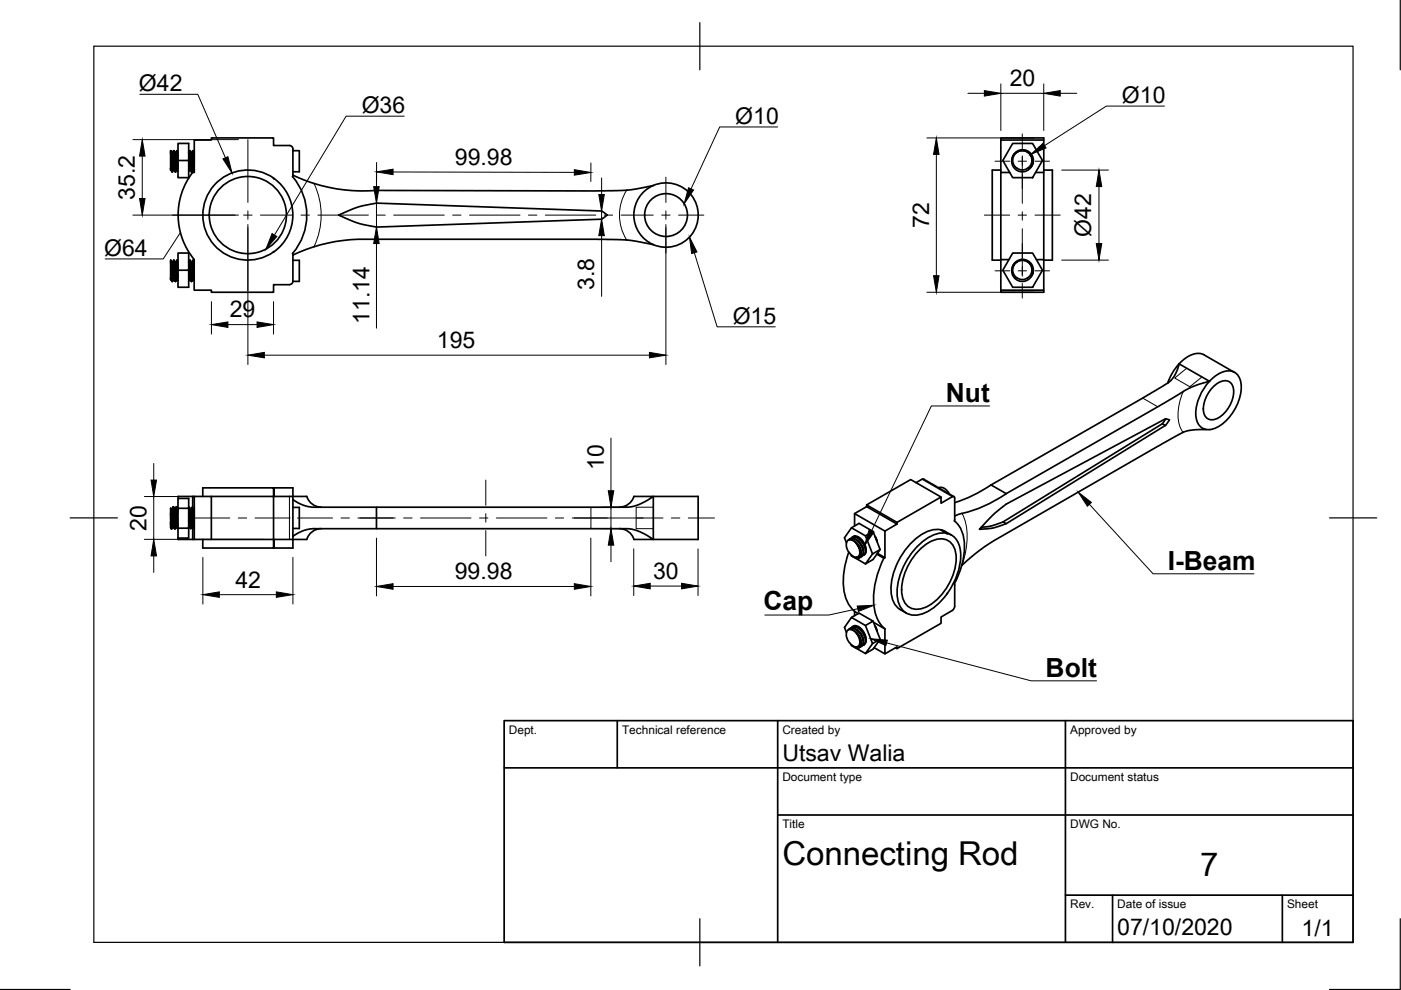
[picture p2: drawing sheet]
<svg xmlns="http://www.w3.org/2000/svg" width="297mm" height="210mm" viewBox="0 0 297 210" stroke-linecap="round" stroke-linejoin="round" font-family="sans-serif">
<!-- layer: Visible -->
<g fill="none" stroke="#000" stroke-width=".36">
<path d="M36.2 32.2v-.2l.4 4.4M36.2 35.7v.3zM36.2 35.7v-3.5l.3 4.2M36.2 32l.3 .4M36.2 36l.2 .4M36.4 32.3h.2M36.5 32.4l.3 3.6M36.5 36.4h.1M36.6 32.3l.3 3.7M36.8 36l-.2 .4M36.8 36h.1M36.8 32l.3 4.4"/>
<path d="M36.8 32l-.2 .3M36.8 32h.1M36.9 32l.4 4.4M36.9 32l.3 .5 .3 3.5M36.9 36l.2 .4M37.1 32.3h.2M37.1 36.4h.2M37.3 32.3l.3 3.7M37.5 36h.1M37.5 32l.2 3.7M37.5 36l-.2 .4M37.5 32l-.2 .3"/>
<path d="M37.5 32h.1M37.6 32l.1 1.8M37.6 32l.1 .2M37.6 36l.1 .3M37.7 34h2.3v-3.6h-2.3v7.3h2.3v-3.7M40 33.9l.2 2.1M40 32.4l.3 3.6M40.2 36l-.2 .4M40.2 36h.1M40.2 32l.4 4.4M40.2 32l-.2 .3M40.2 32h.1"/>
<path d="M40.3 32l.4 4.4M40.3 32l.3 .4M40.3 36l.3 .4M40.6 32.4l.2 3.5 .2 .1M40.6 32.3h.1v.3l.3 3.4M40.6 36.4h.1M40.9 32l.3 4.4M40.9 36l-.2 .4M40.9 32l-.2 .3M40.9 32h.1M41 32l.2 2.3v-2.3M41 32l.2 .3"/>
<path d="M41 36l.2 .3M41.2 32h.1M41.2 36.4h.1M58 37.8l.1 .1M58 37.8a9.6 9.6 0 0 0-14.9 5.9 9.6 9.6 0 0 0 11.6 11.2 9.6 9.6 0 0 0 5.4-15.2l-2-1.8M62 37.4a12.5 12.5 0 0 1 0 16.3l.1 .4M62.1 37.1v-5.5a.73 .73 0 0 0-.7-.7h-3.4v-1.7h-13.2v.5h-3.6v6.9h-.3a14.7 14.7 0 0 0 .3 18.4M62.1 37.1l3 1.3a34.4 34.4 0 0 0 14.7 2h50.2l3.9-.2 4.6-.9M62.1 32h1.4v4.4h-1.4M62.1 37.1l-.1 .4M138.5 39.3a6.8 6.8 0 0 1 9.5 6.3 6.8 6.8 0 0 1-9.5 6.3M138.5 39.3a6.8 6.8 0 0 0-4.1 6.3 6.8 6.8 0 0 0 4.1 6.3"/>
<path d="M212.2 36.1h-1.8v19.1h1.8M212.2 29.7v-.5h9.1v32.8h-9.1v-.5h9.1M212.2 36.6v18.4M212.2 36.6h1.9M214.6 33.6a2.28 2.28 0 0 1 3.2-1.6 2.28 2.28 0 0 1 .8 3.4M214.7 30.4h4.2l2.1 3.6-2.1 3.7h-4.2l-2.1-3.7zM214.7 33.2a2.28 2.28 0 0 1 3-1.1 2.28 2.28 0 0 1 1.2 3M215.7 35.7l-.8-.8-.2-1.1 .4-1 .7-.6-.8 .6-.4 .7-.1 1 .3 .8 .8 .8 1 .3 1-.1 .9-.7 .4-.8v-1l-.4-1-.8-.6 .7 .6 .4 1-.2 1.1-.8 .8M215.7 35.7a1.85 1.85 0 0 0 2.1 0M215.8 32.2l1.2-.2 .7 .2M219.6 36.6h1.7M221.3 36.1h1.8v19.1h-1.8"/>
<path d="M221.3 29.7h-9.1v6.9M36.2 58.9v.4zM36.2 55.4v3.5M36.2 55.2l.3 .4M36.2 59.3l.2 .4M36.4 55.6h.2M36.5 59.7l-.3-4.5 .4 4.5M36.5 55.6l.3 3.7M36.5 59.7h.1M36.6 55.6l.3 3.7M36.8 59.3l-.2 .4M36.8 59.3h.1"/>
<path d="M36.8 55.2l.3 4.5M36.8 55.2h.1M36.8 55.2l-.2 .4M36.9 55.2l.4 4.5M36.9 55.2l.3 .6 .3 3.5M36.9 59.3l.2 .4M37.1 55.6h.2M37.1 59.7h.2M37.3 55.6l.3 3.7M37.5 59.3h.1M37.5 55.2l.2 3.7M37.5 55.2h.1"/>
<path d="M37.5 59.3l-.2 .4M37.5 55.2l-.2 .4M37.6 55.2l.1 1.9M37.6 55.2l.1 .2M37.6 59.3l.1 .2M37.7 57.3h2.3v-3.6h-2.3v7.2h2.3v-3.6M40 57.2l.2 2.1M40 55.6l.3 3.7M40.2 59.3l-.2 .3M40.2 59.3h.1M40.2 55.2l.4 4.5M40.2 55.2h.1"/>
<path d="M40.2 55.2l-.2 .3M40.3 55.2l.4 4.5M40.3 55.2l.3 .4M40.3 59.3l.3 .4M40.6 55.6l.2 3.6 .2 .1M40.6 55.6h.1v.3l.3 3.4M40.6 59.7h.1M40.9 55.2l.3 4.1M40.9 55.2h.1M40.9 59.3l-.2 .4M40.9 55.2l-.2 .4M41 55.2l.2 2.4"/>
<path d="M41 55.2l.2 .3M41 59.3l.2 .3M41.2 55v6.5h3.6v.5h13.2v-1.6h3.4M62.1 55.2h1.4v4.5h-1.4M127.6 44.7l-47.8-1.6-3.6 .7-4.4 1.8 4.4 1.8 3.6 .7 47.8-1.6M127.6 44.7l1.1 .9-1.1 .9M138.5 51.9l-4.4-.9-4.1-.2-52.4-.1a33 33 0 0 0-13 2.3l-2.5 1.1v5.5a.73 .73 0 0 1-.7 .7M212.2 55h1.7M212.2 55v6.5M214.6 56.9a2.28 2.28 0 0 1 3.2-1.7 2.28 2.28 0 0 1 .8 3.5M214.7 53.7h4.2l2.1 3.6-2.1 3.6h-4.2l-2.1-3.6zM214.7 56.4a2.28 2.28 0 0 1 3-1 2.28 2.28 0 0 1 1.2 2.9"/>
<path d="M215.2 55.9l.6-.5-.7 .6-.4 1 .2 1.1 .6 .7a1.98 1.98 0 0 0 2.6-.1l.5-.6 .2-1.1-.4-1-.7-.6 .8 .7 .4 .6 .1 1.1-.4 .9-.6 .6-1.1 .4-.8-.1-.9-.5-.5-.8-.2-.8 .2-1zM215.8 55.4l1.2-.2 .7 .2M216.5 55h.7M219.7 55h1.6M250 77.1l-1 2.6-.7 .9-.7 .6-5.3 3.2-32.2 18.4 3.2 1.9M250 77.1l6.4 3.7M250 77.1l-1.6 2.2-.8 1.9M250 77.1a5.4 5.4 0 0 1 4.8-2.1l6.9 4M247.1 88.8l-33.8 18.1-2.5 2.1-3.2 3.2 2.9-.2 2.8-1M247.1 88.8l.8 .2-.8 1.2M247.2 88.8l-.7 1M255.8 91.1l-3.8 .2-1.8 .7-38.5 22.1a39.7 39.7 0 0 0-7.8 5.8"/>
<path d="M256.4 80.8l-2.7 .8-2.5 1.2-5.4 3.3-32.5 18.6M256.4 80.8a5.5 5.5 0 0 1 4.7-2.1 3.2 3.2 0 0 1 2.1 3.8 10.1 10.1 0 0 1-6.1 8.5 2.68 2.68 0 0 1-3.5-2.6 10.2 10.2 0 0 1 2.8-7.6zM257.1 82.2a3.1 3.1 0 0 1 3.5-1.3 3.1 3.1 0 0 1 .7 3.7 6.1 6.1 0 0 1-4.2 4.4 1.92 1.92 0 0 1-2-2.3 7.1 7.1 0 0 1 2-4.5zM36.2 108.8l.2 3.2M36.2 108.8v2M36.3 108l-.1-.2v1M36.3 108l.3 3.7M36.3 112l-.1-1.2 .1 1.2h.1M36.3 108h.1M36.4 108l.3 3.6M36.6 107.6l.4 4.4M36.6 111.7l-.2 .3"/>
<path d="M36.6 111.7l.4 .3M36.6 107.6l-.2 .4M36.6 107.6h.1M36.7 107.6l.4 4.4M36.7 107.6l.3 .6 .3 3.5M36.7 107.6l.3 .4h.1M37 112h.1M37.1 108l.3 3.7M37.3 111.7h.1M37.3 107.6l.4 4.4M37.3 111.7l-.2 .3M37.3 107.6l-.2 .4"/>
<path d="M37.3 107.6h.1M37.4 107.6l.3 4.4M37.4 107.6l.3 .4M37.4 111.7l.3 .3M37.7 108v.7M37.7 108h.1M37.7 107.8h2.3v-2.1h-2.3v8.4M37.8 105.7v-.4h3.4v9.1M40 111.6v.1M40 110.2l.2 1.4M40 107.8v4.2h-2.3M40 112v2.1h-2.3"/>
<path d="M40 111.7h.1M40 111.7l.4 .3M40 107.6l.4 4.4M40 107.6h.1M40 107.6h.2M40.2 107.6l.3 4.4M40.2 107.6l.2 .4M40.4 108l.3 3.7M40.4 108h.1M40.4 112h.1M40.5 108l.3 3.7M40.7 111.7h.1"/>
<path d="M40.7 107.6l.4 4.4M40.7 111.7l-.2 .3M40.7 107.6l-.2 .4M40.7 107.6h.1M40.8 107.6l.4 4.4M40.8 107.6l.3 .4M40.8 111.7l.3 .3M40.9 105.3v2.3M40.9 111.7v2.7M41.1 108l.1 1M41.1 112h.1M41.1 108h.1"/>
<path d="M41.2 107.6v4.4M41.2 107.6h.1M41.2 105.3h3.6v9.1M43 105.3v-1.9h15v1.9h4.1v10.9h-4v-1.8M44.8 105.3h13.2v10.9h-15v-1.8M58 103.4h.1v1.9M58 116.2h.1M58.1 103.4h4v1.9h2.9a3.3 3.3 0 0 0 3.1 2.2M62.1 113.7l2.1-1.1 2.1-.5h66.9l2.4 .6 2.9 1.7h-4.1M62.1 107.6h1.4v4.4h-1.4M68.1 112.1a3.3 3.3 0 0 0-3.1 2.3h-27.2v-.3M79.8 107.5v4.6"/>
<path d="M131.3 112.1a3.2 3.2 0 0 1 3.1 2.3M134.4 105.3h4.1l-3 1.6-2.4 .6h-66.8l-2-.4-2.2-1.2M134.4 105.2a3.2 3.2 0 0 1-3.1 2.3M138.5 105.3h9.5v9.1h-9.5zM179.5 115.1l-.5-1.1 1.5-2.1 3 1.7 1.5 3.8M179.9 114.5l.5-.3 .6 .1 .6 .3 .8 .8 .5 .9 .1 1-.2 .6-.4 .2M180 117a14.8 14.8 0 0 0-.4 10.5l1 1.5 .6 .6M180.1 114.3l.4-.2 .7 .2 .7 .4 .7 .8 .5 1.5-.1 .7-.4 .3M180.2 114.4a2.04 2.04 0 0 1 1.4 .8M180.4 114.2l.5-.3h.5l.7 .4 .6 .6 .5 .8 .3 .8v.7l-.4 .5M180.5 117.7l.4 .4M180.5 111.9l1.6-.9 3 1.7-1.6 .9"/>
<path d="M180.6 114a1.18 1.18 0 0 1 1.8 .2 3 3 0 0 1 1.1 3.2l-.2 .2M180.6 114l.4-.1 .7 .1 1.1 .8 .7 1.3v1.3M180.6 117.8l1 .6 .5-.1 .4-.4v-.5l-.1-.9-.8-1.3 .5 .9 .2 .9-.2 .9-.5 .2M181.2 111.5v-2.6l6.4 3.7M181.2 108.9l2.5-1.5 6.5 3.7M181.3 114.8l.8 .9 .5 1.4M181.3 113.7h-.2M181.3 113.7l-.4 .2M181.4 118.3l2.1 1.3M181.6 118.1a2.49 2.49 0 0 1-1.8-1.3l-.3-.8v-.9l.3-.5 .7-.2 1.1 .7 .7 1 .3 1.4-.2 .6-.3 .2M181.7 114.6l.9 .9 .5 1.3M182.2 114.3l1 1 .3 1.2"/>
<path d="M183.7 107.4v-.3l6.5 3.7M185.1 112.7l1.5 3.8-1.6 .9M185.5 113.7l.5 1.2M185.6 113.8l.3 .9M185.9 117.5l1.5 .9M186 117.3l1.6 .9M186.6 116.5l-1.5 2.1-1.6 1 1.5-2.2M187.4 118.4l.2-.2v-5.6l2.6-1.5v-.3l9.3-5.4v1.3l2.4-1.4 .4 .1 .1 5a7.1 7.1 0 0 1 2 6.7 22.1 22.1 0 0 1-2 6.8v4.9l-.5 .6-2.4 1.4v1.4l-9.3 5.3v-.3l-2.6 1.4v-5.3l-2.4-1.4M187.4 118.3a17.8 17.8 0 0 0-1.8 11.7 6.4 6.4 0 0 0 2 3.3M194.2 102.3l1.3-.7h.3l6.4 3.7M195.3 116.3a5.8 5.8 0 0 1 5.1-2 3.7 3.7 0 0 1 2.3 4.1 12.4 12.4 0 0 1-6.7 10.5 3.2 3.2 0 0 1-4.8-2.8 12.4 12.4 0 0 1 4.1-9.8zM199 103.4h.1"/>
<path d="M199 103.4a1.98 1.98 0 0 1 2.3 1.3M199.5 105.4l-6.4-3.7-9.4 5.4M199.5 112.4l1.4 .7M199.5 112.3a6.9 6.9 0 0 0-6 2.6 14.6 14.6 0 0 0-4.6 10.8 4.7 4.7 0 0 0 3.3 4.3M199.6 112.4h.1M199.6 112.4l1.3 .7M199.6 112.4l2.1 1M200.8 113.1a7.7 7.7 0 0 0-6.7 3.2 13.9 13.9 0 0 0-3.8 10.7 3.7 3.7 0 0 0 5.4 3.1 11.6 11.6 0 0 0 5.1-4.2M200.9 113.1a4.3 4.3 0 0 1 2.8 4.7 14.7 14.7 0 0 1-2.9 8.1M210.1 102.8a29 29 0 0 1-7.7 3.8M212.7 110.7l.6 .3 33.8-20.8-.7-.4-33.7 20.9-2.5 .8-2.2 .3M213.4 104.7a28 28 0 0 1-10 4.3l-1 .4"/>
<path d="M179.5 134.1l-.5-1.1 1.5-2.1 3 1.7 1.5 3.9M179.9 133.5l.4-.3 .7 .1 .7 .3 .7 .8 .5 .9 .1 1.1-.2 .5-.4 .2M180.1 133.3l.4-.1 .8 .1 .6 .4 .6 .7 .4 .9 .2 .8-.2 .7-.3 .2M180.2 133.4l1.1 .5 1 1.2 .3 1.4-.2 .6-.3 .2M180.2 133.4l-.5 .3-.3 .6 .1 .9 .5 .9a2.25 2.25 0 0 0 1.6 1M180.2 133.4a2.04 2.04 0 0 1 1.4 .8M180.4 133.2l.5-.3 .6 .1 1.2 .9 .5 .8 .3 .8v.7l-.4 .6M180.5 136.7l.4 .4M180.5 130.9l1.6-.9 3 1.7-1.6 .9M180.6 133a1.18 1.18 0 0 1 1.8 .2 3 3 0 0 1 1.1 3.2l-.2 .2M180.6 133l.9-.1 1.1 .7 .9 1.5v1.3M180.6 136.8l.7 .5 .4 .1 .4-.1 .4-.4-.1-1.2-.8-1.5 .5 .9 .2 .9-.2 .8-.5 .4"/>
<path d="M181.3 133.9l.9 .9 .4 1.3M181.3 132.7l-.2 .1M181.3 132.7l-.4 .2M181.4 137.3l2.1 1.3M181.7 133.6l.9 .9 .5 1.3M182 130.1l-.8-.5v.9M182.2 133.3l1 1.1 .3 1.1M183.1 136.8h-.2M183.3 136.6l-.2 .1M185.1 131.7l1.5 3.8-1.6 1M185.3 137.3l2.3 1.3M185.5 132.7l.5 1.2"/>
<path d="M185.6 132.8l.3 .9M186.6 135.5l-1.5 2.1-1.6 1 1.5-2.1M189.9 137.3l.3 .2"/>
<circle cx="52.5" cy="45.6" r="8.2"/>
<circle cx="141.2" cy="45.6" r="4.5"/>
</g>
<!-- layer: Visible Narrow -->
<path d="M66.6 38.9a15.5 15.5 0 0 1 0 13.4M132.9 40.3a9.9 9.9 0 0 0 0 10.6M251.6 78.1l-2.6 2.1 3.3 1.8 2.5-2.1M242.3 84.4l3.2 1.8M250.8 83a10 10 0 0 0-.3 8.1l.3 .6M61.4 105.3v9.1M125.3 107.5v4.6M138.5 107.5h-3.6v4.6h3.6M195.5 101.6l6.4 3.7M204 108.9a13.6 13.6 0 0 1 .3 9.8l-.3 1.1" fill="none" stroke="#000" stroke-width=".21"/>
<!-- layer: Visible -->
<g fill="#000">
<circle cx="36.7" cy="107.6" r=".18"/>
<circle cx="37.1" cy="112" r=".18"/>
<circle cx="37.4" cy="107.6" r=".18"/>
</g>
<g fill="#000" stroke="#000" stroke-width=".21">
<circle cx="36.4" cy="112" r=".17"/>
<circle cx="36.7" cy="107.6" r=".17"/>
<circle cx="37.1" cy="112" r=".17"/>
<circle cx="37.4" cy="107.6" r=".17"/>
</g>
<!-- layer: Border -->
<path d="M296.9 -.1v14.9M19.9 9.8h267v190h-267zM148.4 4.8v10M14.9 109.8h10M281.9 109.8h10M148.4 194.8v10M296.9 194.8v15h-15M0 209.8h14.9" fill="none" stroke="#000" stroke-width=".25"/>
<!-- layer: TitleBlock -->
<path d="M106.9 152.8h180v47h-180zM130.9 152.8v10M164.9 152.8v47M225.9 152.8v47M106.9 162.8h180M164.9 172.8h122M225.9 189.8h61M235.9 189.8v10M271.9 189.8v10" fill="none" stroke="#000" stroke-width=".36"/>
<!-- layer: Center Lines -->
<g fill="none" stroke="#000" stroke-width=".21">
<path d="M52.6 29.6v13.3M141.2 37.6v5.3M211 34.2h3.1M215.9 34.2h1.7M216.7 28.4v3.1M216.7 33.1v10M219.4 34.2h3.1M36.6 45.6h13.3M51.6 45.6h1.8M52.6 44.7v1.8M52.6 48.3v13.3M55.2 45.6h6.8"/>
<path d="M63.8 45.6h1.8M67.4 45.6h10.7M79.9 45.6h1.8M83.5 45.6h10.7M96 45.6h1.7M99.5 45.6h10.8M112 45.6h1.8M115.6 45.6h10.7M128.1 45.6h1.8M131.7 45.6h6.8M140.3 45.6h1.8M141.2 44.7v1.8"/>
<path d="M141.2 48.3v5.4M143.9 45.6h5.3M208.7 45.6h5.4M211 57.4h3.1M215.9 45.6h1.7M215.9 57.4h1.7M216.7 44.9v1.8M216.7 48.5v10M219.4 45.6h5.4M219.4 57.4h3.1M216.7 60.1v3.1M41.3 109.8h7.4"/>
<path d="M50.5 109.8h1.8M54.1 109.8h7.4M63.1 109.8h7.4M72.3 109.8h1.8M75.9 109.8h7.9M85.6 109.8h1.8M89.2 109.8h10.7M101.7 109.8h1.7M103 101.8v5.3M103 108.9v1.8M103 112.5v5.4M105.2 109.8h10.8"/>
<path d="M117.7 109.8h1.8M121.3 109.8h19.3M142.3 109.8h1.8M145.9 109.8h5.6"/>
</g>
<!-- layer: Dimensions -->
<g fill="none" stroke="#000" stroke-width=".21">
<path d="M205.2 19.8h3.5M212.2 17.8v9.9M212.2 19.8h9.1M221.3 17.8v9.9M224.8 19.8h3.5M28.2 29.6h22.3M30.2 33.1v9M79.8 34.5v5.1M83.3 36.5h38.5M125.3 34.6v3.9M127.6 37.7v3.5M196.5 29.2h22.8"/>
<path d="M198.5 32.7v25.8M225.1 36.1h9.9M233 39.6v12M28.2 45.6h22.3M52.6 47.6v29.7M79.8 43.1v5M79.8 51.6v18M127.6 44.7v1.8M127.6 50v12.8M141.2 47.6v29.7M225.1 55.2h9.9M44.8 64v6.8"/>
<path d="M48.3 68.8h6.2M56 75.3h81.7M58 64v6.8M196.5 62h22.8M32.6 98.3v3.5M129.5 92.9v11.1M30.6 114.4h25.4M30.6 105.3h25.4M32.6 105.3v9.1M32.6 117.9v3.5M43 118.2v9.9M62.1 118.2v9.9"/>
<path d="M79.8 114.1v12.3M125.3 114.1v12.3M127.6 107.5h5.3M127.6 112.1h5.3M129.5 107.5v4.6M129.5 115.6v3.5M134.4 116.4v9.9M148 116.4v9.9M46.5 126.1h12.1M83.3 124.3h38.5M137.9 124.3h6.6"/>
</g>
<g fill="#000" stroke="#000" stroke-width=".21">
<path d="M208.7 19.2l3.5 .6-3.5 .6zM221.3 19.8l3.5-.6v1.2zM30.2 29.6l.6 3.5h-1.2zM79.2 39.6h1.2l-.6 3.5zM79.8 36.4l3.5-.5v1.1zM121.8 36l3.5 .6-3.5 .5zM198.5 29.2l.6 3.5h-1.2zM233 36.1l.6 3.5h-1.2zM29.6 42.1h1.2l-.6 3.5zM79.8 48.1l.6 3.5h-1.2zM127 41.2h1.1l-.5 3.5zM127.6 46.5l.5 3.5h-1.1z"/>
<path d="M197.9 58.5h1.2l-.6 3.5zM232.4 51.6h1.2l-.6 3.6zM44.8 68.8l3.5-.5v1.1zM54.5 68.3l3.5 .5-3.5 .6zM52.6 75.3l3.4-.6v1.2zM137.7 74.7l3.5 .6-3.5 .6zM32.6 114.4l.6 3.5h-1.2zM32 101.8h1.2l-.6 3.5zM129.5 112.1l.6 3.5h-1.1zM129 104h1.1l-.6 3.5zM43 126.1l3.5-.6v1.2zM58.6 125.5l3.5 .6-3.5 .6z"/>
<path d="M79.8 124.3l3.5-.5v1.1zM121.8 123.8l3.5 .5-3.5 .6zM134.4 124.3l3.5-.6v1.2zM144.5 123.7l3.5 .6-3.5 .6z"/>
</g>
<!-- layer: Annotations -->
<path d="M47.3 33.7l1-.5 .9 3.5zM218.5 32.8l2.6-2.4 .7 1zM57.7 49.5l1 .6-2.3 2.7zM146.2 50.2l1.6 3.2-1.2 .4zM146 39.8l1 .5-1.9 2.9zM184.3 112.3l1 .5-2 2.9zM228.6 104.3l2.8 2.2-.9 .8zM181.7 128.5l3.6-.2-3.3 1.3zM184.6 135.4l3.5 .3-.3 1.2z" fill="#000" stroke="#000" stroke-width=".21"/>
<path d="M29.7 20h12.2l5.9 13.5M85.7 24.6h-12.3l-15.2 25.2M164.9 26.9h-12.3l-6.1 13.1M246.9 22.5h-12.3l-13.1 8.4M38.2 49.3l-3.6 5.6h-12.3M147.2 53.6l4.8 15.7h12.4M209.8 86.1h-12.3l-12.7 26.5M231 106.9l13.5 14.8h21.4M181.9 129.1l-6.2 1.3h-13.5M188 136.3l30.6 8h13.9" fill="none" stroke="#000" stroke-width=".21"/>
<g font-size="7">
<text x="165.9" y="183.3">Connecting Rod</text>
<text x="254.4" y="185.7">7</text>
</g>
<g font-size="5.6">
<text x="200.6" y="85.3">Nut</text>
<text x="247.6" y="120.9">I-Beam</text>
<text x="161.9" y="129.3">Cap</text>
<text x="221.7" y="143.5">Bolt</text>
</g>
<g font-size="4.9">
<text x="29.5" y="19.3">Ø42</text>
<text x="76.7" y="23.9">Ø36</text>
<text x="214.1" y="18.2">20</text>
<text x="237.9" y="21.8">Ø10</text>
<text x="155.9" y="26.2">Ø10</text>
<text x="96.5" y="34.9">99.98</text>
<text x="28.6" y="42.3" transform="rotate(-90 28.6 42.3)">35.2</text>
<text x="197" y="48.3" transform="rotate(-90 197 48.3)">72</text>
<text x="231.4" y="50.2" transform="rotate(-90 231.4 50.2)">Ø42</text>
<text x="22.1" y="54.2">Ø64</text>
<text x="126" y="61.5" transform="rotate(-90 126 61.5)">3.8</text>
<text x="48.7" y="67.3">29</text>
<text x="78.3" y="68.6" transform="rotate(-90 78.3 68.6)">11.14</text>
<text x="155.3" y="68.6">Ø15</text>
<text x="92.6" y="73.7">195</text>
<text x="128" y="99.6" transform="rotate(-90 128 99.6)">10</text>
<text x="31" y="112.5" transform="rotate(-90 31 112.5)">20</text>
<text x="49.9" y="124.6">42</text>
<text x="96.4" y="122.8">99.98</text>
<text x="138.5" y="122.7">30</text>
<text x="165.9" y="161.3">Utsav Walia</text>
<text x="236.9" y="198.3">07/10/2020</text>
<text x="276" y="198.4">1/1</text>
</g>
<g font-size="2.5">
<text x="107.9" y="155.6">Dept.</text>
<text x="131.9" y="155.6">Technical reference</text>
<text x="165.9" y="155.6">Created by</text>
<text x="226.9" y="155.6">Approved by</text>
<text x="165.9" y="165.6">Document type</text>
<text x="226.9" y="165.6">Document status</text>
<text x="165.9" y="175.6">Title</text>
<text x="226.9" y="175.6">DWG No.</text>
<text x="226.9" y="192.6">Rev.</text>
<text x="236.9" y="192.6">Date of issue</text>
<text x="272.9" y="192.6">Sheet</text>
</g>
</svg>
